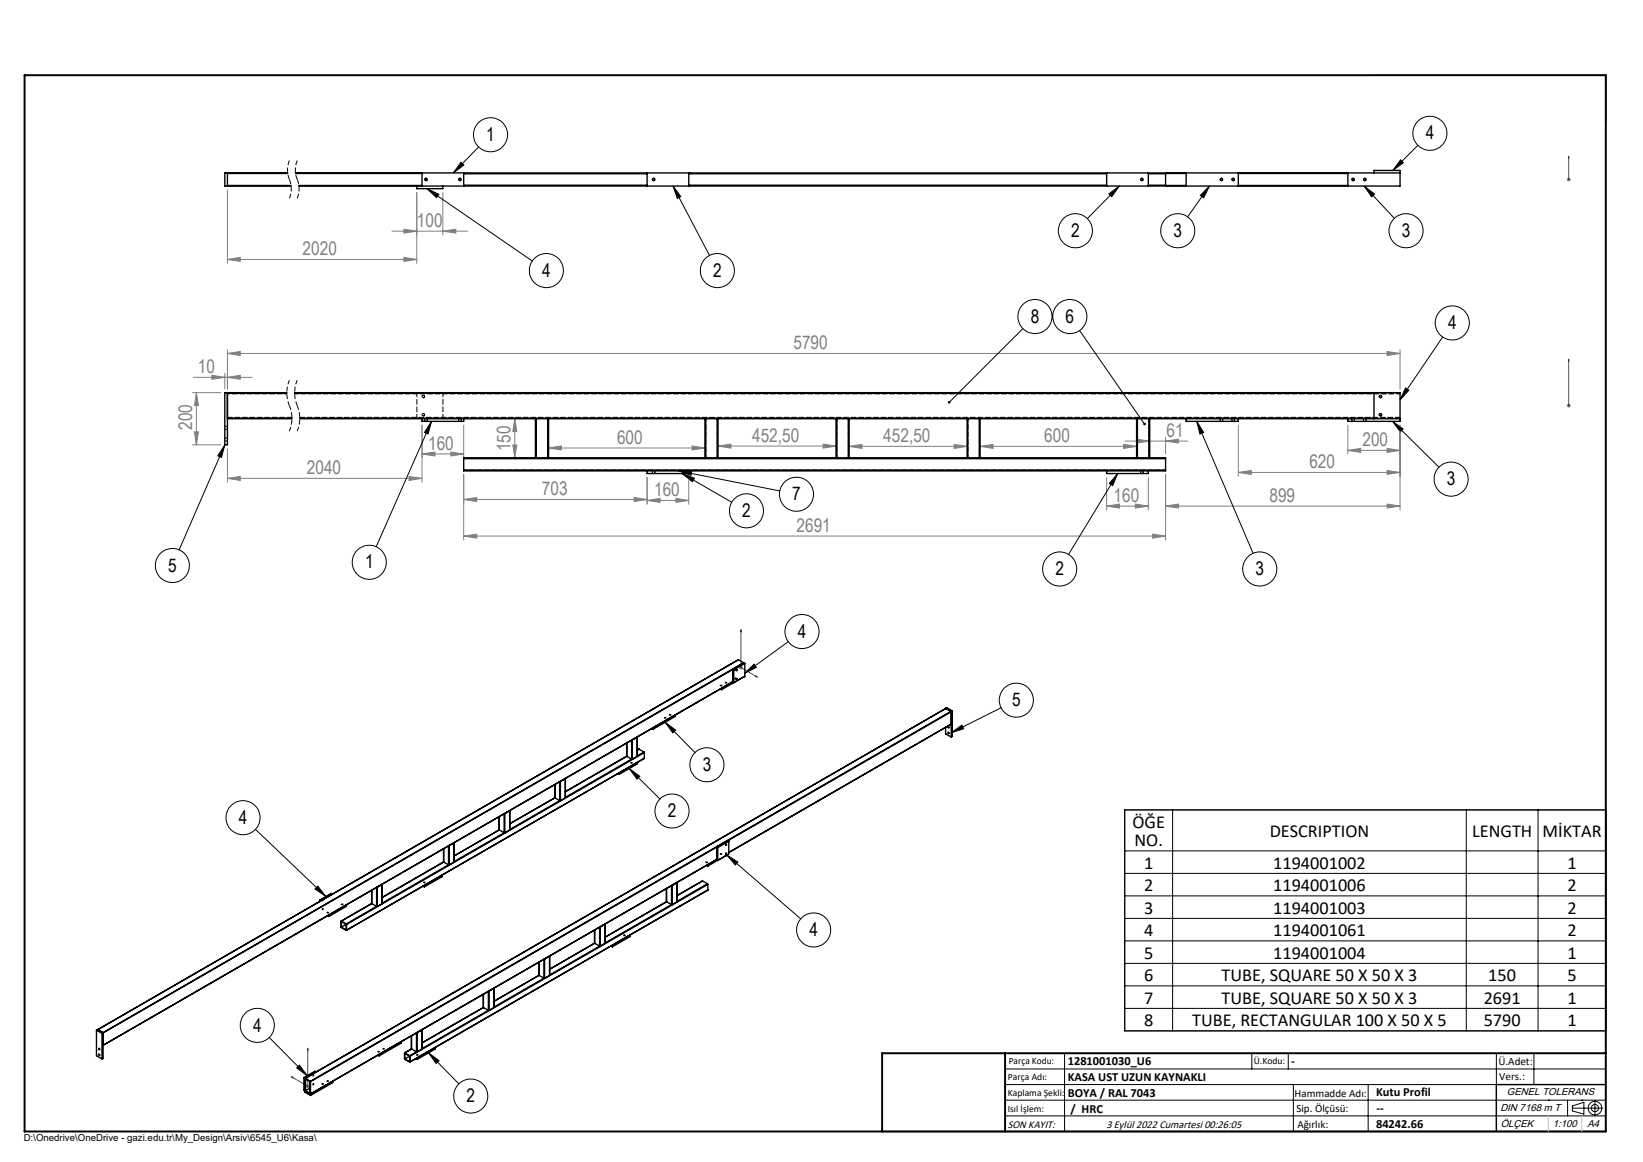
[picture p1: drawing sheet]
<svg xmlns="http://www.w3.org/2000/svg" width="420mm" height="297mm" viewBox="0 0 420 297" stroke-linecap="round" stroke-linejoin="round" font-family="sans-serif">
<path d="M74 97.2a8.5 8.5 0 0 0 0 6.5M76 97.2a8.5 8.5 0 0 0 0 6.5M74 103.7a8.5 8.5 0 0 1 0 6.5M76 103.7a8.5 8.5 0 0 1 0 6.5" fill="none" stroke="#000" stroke-width=".26" stroke-dasharray="1.3 .6" stroke-dashoffset=".2" stroke-linecap="butt"/>
<path d="M74 41l-.5 2.4 .5 2.5M74 45.9l.5 2.4-.5 2.4M76 41l-.5 2.4 .5 2.5M76 45.9l.5 2.4-.5 2.4" fill="none" stroke="#000" stroke-width=".26" stroke-dasharray="1.3 .6" stroke-dashoffset=".1" stroke-linecap="butt"/>
<g fill="none" stroke="#000" stroke-width=".26">
<path d="M350.2 19.2h60.3v12.6M122.3 37.6l-6.4 6.6M362.4 37.1l-6.3 6.5M108.5 46a.34 .34 0 0 1 .4-.5 .34 .34 0 0 1 .3 .4 .34 .34 0 0 1-.4 .3M109.1 48.2l3.1 1.5-.6 .8zM109.1 48.2l27 18.5M117.2 46a.34 .34 0 0 1 .3-.5 .34 .34 0 0 1 .4 .4 .34 .34 0 0 1-.4 .3M117.8 41.5l.8 .7-2.7 2zM166.8 46a.34 .34 0 0 1 .3-.5 .34 .34 0 0 1 .3 .4 .34 .34 0 0 1-.4 .3M172 47.6l2 2.6-.9 .5zM172 47.6l9.4 17.7M283.5 49.6l2.6-2-1.9 2.7z"/>
<path d="M286.1 47.6l-8.1 8.3M291.6 46a.34 .34 0 0 1 .3-.5 .34 .34 0 0 1 .3 .5 .34 .34 0 0 1-.4 .2M309.2 47.6l-5.6 7.8M309.2 47.6l-1.5 2.9-.9-.6zM311.9 46a.34 .34 0 0 1 .3-.5 .34 .34 0 0 1 .4 .4 .34 .34 0 0 1-.5 .3M314.9 46a.34 .34 0 0 1 .3-.5 .34 .34 0 0 1 .4 .4 .34 .34 0 0 1-.5 .3M345.5 46a.34 .34 0 0 1 .3-.5 .34 .34 0 0 1 .4 .4 .34 .34 0 0 1-.4 .3M348.5 46a.34 .34 0 0 1 .3-.5 .34 .34 0 0 1 .4 .4 .34 .34 0 0 1-.4 .3M348.7 47.6l2.7 2-.8 .7zM348.7 47.6l7.7 8.2M358 40.8l.7 .8-2.6 2zM261.5 84l-18.9 18.8"/>
<path d="M276 84.5l16.6 23.9M359.3 99.2l.9 .6-2.3 2.4zM368.8 86.1l-10.9 16.1M57.5 113.7l-.9 3.2-.9-.4zM57.5 113.7l-11.7 26.8M107.9 106.1a.34 .34 0 0 1 .3-.4 .34 .34 0 0 1 .3 .4 .34 .34 0 0 1-.4 .3M107.9 101.5a.33 .33 0 0 1 .2-.5 .33 .33 0 0 1 .4 .3 .33 .33 0 0 1-.4 .4M108.5 107v.7M109.2 107v.7M110.3 107.7l-14.1 32M110.3 107.7l-.9 3.2-.9-.4zM117.2 107v.7"/>
<path d="M117.9 107v.7M305.9 107.7l1.8 2.8-1 .4zM305.9 107.7l14.4 33.7M311.9 107v.7M312.6 107v.7M314.9 107v.7M315.6 107v.7M345.5 107v.7M346.2 107v.7M348.5 107v.7M349.2 107v.7M352.6 106.1a.34 .34 0 0 1 .3-.4 .34 .34 0 0 1 .3 .4 .34 .34 0 0 1-.4 .3"/>
<path d="M352.6 101.5a.33 .33 0 0 1 .2-.5 .33 .33 0 0 1 .4 .4 .33 .33 0 0 1-.4 .3M356 107.7l11.8 11.7M356 107.7l2.7 1.9-.7 .8zM166.8 120.4v.6M167.4 120.4v.6M173.5 120.4l3.3 .1-.2 1zM173.5 120.4l25.8 5.1M174.4 121l3.1 1.2-.5 .9zM174.4 121l12.6 7.4M285.7 121l-12.5 20.7M285.7 121l-1.3 3.1-.8-.5zM291.5 120.4v.6"/>
<path d="M292.2 120.4v.6M184.2 175.2h.3l-.2 .1zM190.4 172.1l2.4-2.3 .6 .8zM201.5 164l-11.1 8.1M160.9 196.5l2.6 1.9-.7 .7zM160.9 196.5l7.8 7.7M169.9 183.4l.4 .1-.3 .1zM170 184.6l2.7 2-.7 .7zM170 184.6l7.7 7.8M243.2 187.3l2.7-2 .4 1zM255.9 180.9l-12.7 6.4M65.3 212l18 17.1"/>
<path d="M184.1 218.3l.3-.1 .1 .1zM185.8 218.5l2.8 1.8-.6 .8zM185.8 218.5l18.9 16.3M287.5 207h123v56.5h-123zM287.5 217.5h123M299.8 207v56.5M374.8 207v56.5M393.2 207v56.5M81.2 226.5l2.1 2.6-2.8-1.9zM82.5 229.9l.2 .1-.3 .3zM287.5 223.2h123M287.5 229h123"/>
<path d="M287.5 234.7h123M287.5 240.5h123M287.5 246.2h123M287.5 252h123M287.5 257.7h123M68.8 265.2l9.7 9.8M76.6 272.2l1.9 2.8-2.7-2.1zM80.1 277l.1 .2-.2 .1zM106.6 269.5l.3 .2h-.3zM109.5 269.1l7.8 7.9M109.5 269.1l2.7 2-.7 .7zM256.9 273.2h153.6"/>
<path d="M256.9 277.2h153.6M272.1 269.2v20M320 269.2v4M329.3 269.2v4M330.6 277.2v12M349.7 277.2v12M382.5 269.2v20M392.1 269.2v8M256.9 281.2h153.6M256.9 285.2h153.6M395.8 281.2h.1M400.7 281.2v4"/>
<path d="M402 283.2h7.7M402 282.7l2.9-1v3.1l-2.9-.9zM404.4 281.2h.1M407.7 281.3v3.8"/>
<circle cx="125.4" cy="34.4" r="4.4"/>
<circle cx="365.5" cy="34.1" r="4.4"/>
<circle cx="274.9" cy="59" r="4.4"/>
<circle cx="301.1" cy="59" r="4.4"/>
<circle cx="359.4" cy="59" r="4.4"/>
<circle cx="139.7" cy="69.2" r="4.4"/>
<circle cx="183.4" cy="69.2" r="4.4"/>
<circle cx="264.6" cy="80.9" r="4.4"/>
<circle cx="273.5" cy="80.9" r="4.4"/>
<circle cx="371.2" cy="82.5" r="4.4"/>
<circle cx="190.8" cy="130.6" r="4.3"/>
<circle cx="203.6" cy="126.3" r="4.3"/>
<circle cx="371" cy="122.5" r="4.4"/>
<circle cx="44.1" cy="144.5" r="4.4"/>
<circle cx="94.4" cy="143.7" r="4.3"/>
<circle cx="270.9" cy="145.4" r="4.4"/>
<circle cx="322" cy="145.4" r="4.4"/>
<circle cx="185.6" cy="174.5" r=".18"/>
<circle cx="188" cy="173.4" r=".17"/>
<circle cx="188" cy="171.1" r=".19"/>
<circle cx="205" cy="161.4" r="4.4"/>
<circle cx="259.8" cy="179" r="4.3"/>
<circle cx="161.4" cy="195" r=".16"/>
<circle cx="171.3" cy="182.8" r=".18"/>
<circle cx="180.7" cy="195.5" r="4.4"/>
<circle cx="62.1" cy="209" r="4.4"/>
<circle cx="171.8" cy="207.3" r="4.3"/>
<circle cx="185.6" cy="218.2" r=".16"/>
<circle cx="185.6" cy="215.9" r=".16"/>
<circle cx="82.5" cy="232.3" r=".16"/>
<circle cx="83.8" cy="233.3" r=".17"/>
<circle cx="87.5" cy="231.2" r=".18"/>
<circle cx="108.5" cy="225.6" r=".17"/>
<circle cx="159.6" cy="239" r=".18"/>
<circle cx="180.6" cy="220.4" r=".18"/>
<circle cx="208" cy="237.7" r="4.4"/>
<circle cx="65.8" cy="262.1" r="4.3"/>
<circle cx="80.1" cy="274.9" r=".15"/>
<circle cx="82.5" cy="277" r=".18"/>
<circle cx="83.8" cy="276.3" r=".18"/>
<circle cx="96.8" cy="268.8" r=".17"/>
<circle cx="98" cy="268" r=".18"/>
<circle cx="120.4" cy="280.1" r="4.3"/>
<circle cx="407.7" cy="283.2" r=".93"/>
<circle cx="407.7" cy="283.2" r="1.74"/>
</g>
<g fill="none" stroke="#00f" stroke-width=".26">
<path d="M401 39.9v.6v-.6M401 39.9v6M401 45.9h.1M401 45.8v.2zM401 91.8v.6v-.6M401 91.8v11.9M401 103.5v.4zM401 103.7h.1M189.4 160.9l.1 .6-.2-.1zM189.4 160.9v9.7l4.2 2.5M193.2 172.7l.4 .4-.4-.1zM74.5 275.2l.4 .1v.3z"/>
<path d="M78.7 267.9l.1 .6-.2-.2zM78.7 267.9v9.7l-4.2-2.4"/>
</g>
<g fill="none" stroke="#808080" stroke-width=".26">
<path d="M58.1 48.5v18.8M100.2 59.1h19.4M103.3 58.6l3.2 .5-3.2 .5zM106.5 49.2v18.1M113.2 59.1l3.3-.5v1zM113.2 49.2v10.9M400.5 45.9h1M400.6 45.5l.8 .7M401 45.4v1M401.4 45.5l-.8 .7M58.1 66.3l3.3-.5v1zM58.1 66.3h48.4"/>
<path d="M103.3 65.8l3.2 .5-3.2 .5zM49.5 96.4h15M54.2 95.9l3.3 .5-3.3 .5zM57.5 95.4v4M58.1 96.4l3.3-.5v1zM58.1 90.3l3.3-.5v1.1zM58.1 89.4v10.1M58.1 90.3h299.8M354.6 89.8l3.3 .5-3.3 .6zM357.9 89.4v10.1M49.2 100.4h7.3M49.2 113.7h7.3"/>
<path d="M49.7 110.4h1l-.5 3.3zM50.2 100.4l.5 3.2h-1zM50.2 100.4v13.3M58.1 114.7v8.6M107.9 108.7v14.6M107.9 116l3.3-.5v1.1zM107.9 116h10.6M115.3 115.5l3.2 .5-3.2 .6zM118.5 108.7v8.3M130.6 117h8.4M131.1 113.7h1l-.5 3.3zM131.6 107l.5 3.3h-1z"/>
<path d="M131.6 107v10M140.2 114.5l3.3-.5v1zM140.2 114.5h40M176.9 114l3.3 .5-3.3 .5zM183.6 114l3.3-.5v1zM183.6 114h30.1M210.4 113.5l3.3 .5-3.3 .5zM217.1 114.1l3.2-.5v1zM217.1 114.1h30.1M243.9 113.6l3.3 .5-3.3 .5zM250.5 114.1l3.4-.5v1zM250.5 114.1h40"/>
<path d="M287.2 113.6l3.3 .5-3.3 .5zM287.5 112.7h16.2M290.6 112.3l3.3 .4-3.3 .5zM298 112.7l3.2-.4v.9zM298 111.8v4.2M316.5 108.7v13M344.6 115.1l3.2-.5v1zM344.6 108.7v7.4M344.6 115.1h13.3M354.6 114.6l3.3 .5-3.3 .5zM357.9 108.7v21.6M400.5 103.7h1"/>
<path d="M400.6 103.3l.8 .7M401 103.2v1M401.4 103.3l-.8 .7M58.1 122.3l3.3-.5v1zM58.1 122.3h49.8M104.6 121.8l3.3 .5-3.3 .5zM118.5 127.7l3.3-.5v1zM118.5 127.7h46.9M118.5 137l3.3-.5v1zM118.5 121.2v16.8M118.5 137h179.5M162.1 127.2l3.3 .5-3.3 .5z"/>
<path d="M165.4 122v6.9M165.4 127.9l3.3-.5v1zM165.4 127.9h10.7M172.8 127.4l3.3 .5-3.3 .5zM176.1 122v6.9M282.9 129.4l3.3-.6v1.1zM282.9 122v8.3M282.9 129.4h10.6M290.2 128.8l3.3 .6-3.3 .5zM293.5 122v8.3M294.6 136.5l3.4 .5-3.4 .5zM298 129.4l3.2-.6v1.1z"/>
<path d="M298 129.4h59.9M298 121.2v16.8M316.5 120.8l3.4-.5v.9zM316.5 120.8h41.4M354.6 128.8l3.3 .6-3.3 .5zM354.6 120.3l3.3 .5-3.3 .4zM188.9 170.6h1M189.1 170.3l.7 .7M189.4 170.1v1.1M189.8 170.3l-.7 .7M78.2 277.6h1M78.3 277.3l.7 .7"/>
<path d="M78.7 277.1v1M79 277.3l-.7 .7"/>
</g>
<path d="M410.5 277.2h-28v12M225.5 289.2h185" fill="none" stroke="#000" stroke-width=".35"/>
<path d="M6.3 19.2h404.2v270h-404.2zM256.9 269.2v20M410.5 269.2h-185v20" fill="none" stroke="#000" stroke-width=".5"/>
<path d="M392.1 281.2h.1M395.8 285.2v4M404.4 285.2v4" fill="none" stroke="#c0c0c0" stroke-width=".26"/>
<g fill="#00f">
<path d="M401 103.5v.4zM401 91.8v.6z"/>
<path d="M193.2 172.7l.4 .4-.4-.1zM189.4 160.9l.1 .6-.2-.1zM401 39.9v.6zM401 45.8v.2zM74.5 275.2l.4 .4v-.3zM78.7 267.9l-.1 .4 .2 .2z"/>
</g>
<g fill="#808080">
<path d="M115.3 115.5l3.2 .5-3.2 .6zM107.9 116l3.3-.5v1.1zM290.2 128.8l3.3 .6-3.3 .5zM282.9 129.4l3.3-.6v1.1zM354.6 128.8l3.3 .6-3.3 .5zM298 129.4l3.2-.6v1.1zM287.2 113.6l3.3 .5-3.3 .5zM250.5 114.1l3.4-.5v1zM243.9 113.6l3.3 .5-3.3 .5zM217.1 114.1l3.2-.5v1zM210.4 113.5l3.3 .5-3.3 .5zM183.6 114l3.3-.5v1zM176.9 114l3.3 .5-3.3 .5zM140.2 114.5l3.3-.5v1zM172.8 127.4l3.3 .5-3.3 .5zM165.4 127.9l3.3-.5v1zM354.6 114.6l3.3 .5-3.3 .5zM344.6 115.1l3.2-.5v1zM354.6 120.3l3.3 .5-3.3 .4zM316.5 120.8l3.4-.5v.9zM103.3 65.8l3.2 .5-3.2 .5zM58.1 66.3l3.3-.5v1z"/>
<path d="M290.6 112.3l3.3 .4-3.3 .5zM298 112.7l3.2-.4v.9zM118.5 127.7l3.3-.5v1zM162.1 127.2l3.3 .5-3.3 .5zM54.2 95.9l3.3 .5-3.3 .5zM58.1 96.4l3.3-.5v1zM58.1 122.3l3.3-.5v1zM104.6 121.8l3.3 .5-3.3 .5zM103.3 58.6l3.2 .5-3.2 .5zM113.2 59.1l3.3-.5v1z"/>
<path d="M58.1 90.3l3.3-.5v1.1zM354.6 89.8l3.3 .5-3.3 .6z"/>
<path d="M118.5 137l3.3-.5v1zM294.6 136.5l3.4 .5-3.4 .5z"/>
<path d="M131.1 113.7h1l-.5 3.3zM131.6 107l.5 3.3h-1z"/>
<path d="M50.2 100.4l.5 3.2h-1zM49.7 110.4h1l-.5 3.3z"/>
</g>
<path d="M57.5 113.7l-.9 3.2-.9-.4zM110.3 107.7l-.9 3.2-.9-.4zM174.4 121l3.1 1.2-.5 .9zM173.5 120.4l3.3 .1-.2 1zM242.4 102.5v.5l.2-.2-.2 .2a.33 .33 0 0 0 .5 .1 .33 .33 0 0 0 0-.5 .33 .33 0 0 0-.5-.1zM292.3 108.2l.1 .5h.4l-.2-.3 .2 .2v-.5zM285.7 121l-1.3 3.1-.8-.5zM305.9 107.7l1.8 2.8-1 .4zM359.3 99.2l.9 .6-2.3 2.4zM356 107.7l2.7 1.9-.7 .8zM81.2 226.5l2.1 2.6-2.8-1.9zM190.4 172.1l2.4-2.3 .6 .8zM170 184.6l2.7 2-.7 .7zM160.9 196.5l2.6 1.9-.7 .7zM283.5 49.6l2.6-2-1.9 2.7zM309.2 47.6l-1.5 2.9-.9-.6zM348.7 47.6l2.7 2-.8 .7zM358 40.8l.7 .8-2.6 2zM109.1 48.2l3.1 1.5-.6 .8zM172 47.6l2 2.6-.9 .5zM117.8 41.5l.8 .7-2.7 2zM185.8 218.5l2.8 1.8-.6 .8zM243.2 187.3l2.7-2 .4 1zM75.8 272.9l.8-.7 1.9 2.8zM109.5 269.1l2.7 2-.7 .7z" fill="#000"/>
<g fill="none" stroke="#000" stroke-width=".35">
<path d="M58.1 44.2v3.4M58.1 47.4h16.3M58.1 44.3h15.5M73.5 44.2h-16v3.4h16.9M75.5 44.2h282.4M75.5 44.3h32.4M76.4 47.4h31.5M106.5 47.6v.6h6.7v-.6M107.9 44.2v3.4M118.5 47.3v.3M118.5 44.2v.2M118.5 44.4v2.9"/>
<path d="M118.5 47.3h46.9M118.5 44.4h46.9M165.4 44.2v3.4M176.1 44.2v3.4M176.1 47.3h106.8M176.1 44.4h106.8M282.9 44.2v3.4M293.5 44.2v3.4M293.5 47.3h4.5M293.5 44.4h4.5M298 47.3v.3M298 44.2v.2"/>
<path d="M298 44.4v2.9M298 47.4h5.2M298 44.3h5.2M303.2 44.2v3.4M316.5 44.2v3.4M316.5 47.4h28.1M316.5 44.3h28.1M344.6 44.2v3.4M351.2 44.2v-.6h6.7v4h-281.5M58.1 107h16.5M58.1 100.4v13.3h-.6v-13.3h15.8M58.1 106.9h16.5"/>
<path d="M58.1 100.5h15.2M75.3 100.4h282.6v7.3h-13.3v-.7M75.3 100.5h275.9M76.6 107h60.3M76.6 106.9h274.6M107.9 107v.7h10.6v-.7M118.5 117.2v3M118.5 117.2h179.5M136.9 117h-18.4v.2M136.9 117h.2M136.9 107h.2M136.9 107v10"/>
<path d="M137.1 107h2.9M137.1 117h2.9M137.1 107v10M140 107h.2M140 117h.2M140 107v10M140.2 107h40M140.2 117h40M140.2 107v10M180.2 117h.2M180.2 107v10M180.2 107h.2"/>
<path d="M180.4 107h2.9M180.4 117h2.9M180.4 107v10M183.3 107h.3M183.3 117h.3M183.3 107v10M183.6 107h30.1M183.6 117h30.1M183.6 107v10M213.7 107h.2M213.7 117h.2M213.7 107v10"/>
<path d="M213.9 107h3M213.9 117h3M213.9 107v10M216.9 107h30.3M216.9 117h.2M216.9 107v10M217.1 117h30.1M217.1 107v10M247.2 117h.2M247.2 107h.2M247.2 107v10M247.4 107h2.9"/>
<path d="M247.4 117h2.9M247.4 107v10M250.3 117h.2M250.3 107h.2M250.3 107v10M250.5 107h40M250.5 117h40M250.5 107v10M290.5 107h.3M290.5 117h.3M290.5 107v10M290.8 107h2.9"/>
<path d="M290.8 117h2.9M290.8 107v10M293.7 107h64.2M293.7 117h.2M293.7 107v10M293.9 117h4.1v.2M293.9 107v10M298 117.2v3M303.2 107v.7h13.3v-.7M351.2 100.4v6.6M118.5 120.2v.2h179.5v-.2M118.5 120.2h179.5"/>
<path d="M165.4 120.4v.6h10.7v-.6M282.9 120.4v.6h10.6v-.6M184.1 176.1l.4 .2M184.4 175.9l.1 .1M184.5 176v.3M187.3 174.3l-160.9 92.9M187.3 174.3l-2.8 1.7M187.3 171.1l.3 .1M187.3 174.3l.3 .2M187.3 171.1v3.2M187.3 171.1l-160.9 92.9M187.6 171.2v3.3"/>
<path d="M188.7 168.6h.1M188.8 168.6l-163.8 94.6 1.3 .7M188.8 168.6l1.3 .8M190.1 169.4h.1M190.1 169.4l-163.8 94.5M190.1 173h.1M190.1 173l-5.6 3.3M190.1 169.4l.3 .2M190.1 169.4l-2.8 1.7M190.4 169.6v3.3l-2.8 1.6M190.4 169.6l-2.8 1.6M143.1 199.8v4.8"/>
<path d="M143.3 199.7l-.1 .1M143.3 199.7v4.9M144.5 199v4.9M144.5 199l-1.2 .7M158 197.7l.3 .2M158.3 197.6v.3M160.2 193.3l-15.7 9M160.2 189.9v3.4M160.2 193.3l1.3 .7M160.2 193.3l-15.7 9.1M161.5 194h.1M161.5 194l-17 9.8"/>
<path d="M161.5 189.2v4.8M161.6 189.1l-.1 .1M161.6 189.1v4.9M162.8 194.9v.4l-4.5 2.6M162.9 188.4l-1.3 .7M162.9 193.3l-1.3 .7M162.9 188.3v.1M162.9 193.2v.1M162.9 188.4v4.9M163.4 191.5l-.5 .2M163.4 191.5l1.2 .7M163.4 191.5l-.5 .3"/>
<path d="M164.6 192.2l.1 .2M164.6 192.2l-1.7 1M164.7 193.8l-76.2 44M164.7 193.8h.1M164.7 192.4l-76.1 43.9M164.7 193.8l-76.1 43.9M164.7 192.4v1.4M166.6 186.2l.3 .2M166.9 186.1h.1M166.9 186.1v.3M172.5 182.8h.1M172.6 182.8v.3l-5.7 3.3"/>
<path d="M172.6 182.8l-5.7 3.3M241.7 181l1.5 .9M241.7 181l.3-.1 1.5 .8M241.7 185.9v1.7l1.5 .8M241.7 181v.1M241.8 181.1h.1M241.8 181.1l1.4 .8-163.9 94.5M241.8 181.1l-163.8 94.5M243.1 185.1l-56.8 32.8M243.2 181.9v6.5M243.5 181.7l-.3 .2M243.5 181.7v6.5l-.3 .2"/>
<path d="M113.4 217v3.3M113.4 216.9v3.4M114.7 216.2v4.8M114.8 216.1l-.1 .1M114.8 216.1v4.9M116.1 215.4l-1.3 .7M116.1 215.4v4.9M116.1 215.4h.1M127.6 212.1h.1M127.6 212.1l-11.5 6.7M127.6 208.7v3.4M127.6 212.1l1.3 .8"/>
<path d="M128.9 212.9h.1M128.9 212.9l-12.8 7.3M128.9 208v4.9M128.9 208h.1M129 208v4.9M130.3 207.2l-1.3 .8M130.3 212.1l-1.3 .8M130.3 207.2h.1M130.3 212.1h.1M130.3 207.2v4.9M141.8 200.6l.1 3.3M141.8 203.9l-11.5 6.6"/>
<path d="M141.9 203.9l-11.6 6.7M141.9 203.9l1.2 .7M141.9 200.5v3.4M143.1 204.6h.2M143.1 204.6l-12.8 7.4M144.5 203.9l-1.2 .7M183.2 219.7l-103.8 59.9M183.2 219.7l-2.3 1.3M183.2 219.7l.3 .2M183.2 216.5l-103.8 60M183.5 216.6v3.3M183.5 216.6l-.3-.1v3.2"/>
<path d="M185.5 218.8h.1M185.5 218.8l-4.6 2.6M186 214.8l.3 .2M186.3 215l-2.8 1.6M186.3 215v3.3l-2.8 1.6M81.8 230l.3 .2M81.8 230v.4M83.7 234.1l.4 .1M84 233.9h.1M84.1 233.9v.3M84.9 228.5l-.3-.2-2.8 1.7M84.9 228.5v.1"/>
<path d="M87.2 235.4v1.6l1.4 .7M87.2 235.4l1.3 .7M88.5 236.1l.1 .2M88.5 236.3v1.4l-1.3-.7M88.5 236.3l-1.3-.8v1.5M88.5 236.3l-1.3 .7M88.5 231.3h.1M88.6 231.3v.3l-4.5 2.6M88.6 236.3v1.4M95 231l-7.8 4.4M95 227.5v3.5M95 231l1.3 .7"/>
<path d="M96.3 231.7h.1M96.3 231.7l-7.8 4.4M96.3 226.8v4.9M96.4 226.8h-.1M96.4 226.8l1.3-.8v5M96.4 226.8v4.9M97.7 231l-1.3 .7M97.7 230.9v.1M108.1 226.5l.4 .2M108.4 226.3l.1 .1M108.5 226.4v.3M113 223.7v.1"/>
<path d="M113 223.8v.3l-4.5 2.6M113 223.8l-4.5 2.6M113.4 220.3h.1M113.4 220.3l-15.7 9M113.4 220.3l1.3 .7M113.4 220.3l-15.7 9.1M114.7 221h.1M114.7 221l-17 9.8M116.1 220.3l-1.3 .7M152 237.7v3.3M152 237.7v3.4M153.3 237v4.8"/>
<path d="M153.3 236.9h.1M153.4 236.9l1.3-.8v5M153.4 236.9v4.9M154.7 239.5l15.7-9zM161 239v.1M161 239.1l-4.5 2.6M161 239.1v.3l-4.5 2.6M170.4 227.1v3.4M170.4 230.5l1.3 .7M171.7 231.2h.1M171.7 231.2l-17 9.8M171.7 226.4v4.8"/>
<path d="M171.8 226.3h-.1M171.8 226.3v4.9M173.1 225.6v4.9M173.1 225.6l-1.3 .7M173.1 230.5l-1.3 .7M179.5 225.2h.1M179.6 225.2l-6.5 3.7M179.6 225.2l1.2 .7M180.6 221.2l.3 .2M180.8 225.9l.1 .2M180.8 225.9l-7.7 4.5M180.9 221h.1"/>
<path d="M180.9 227.5l-76.1 44M180.9 221v.4M180.9 226.1v1.4M180.9 226.1l-76.1 43.9M180.9 227.5l-76.1 43.9M123.5 254.1l.1 3.4M123.6 257.5l-15.7 9M123.6 257.5l1.2 .7M123.6 257.5l-15.7 9.1M123.6 254.1v3.4M124.8 258.2h.2M124.8 258.2l-16.9 9.8"/>
<path d="M124.8 253.4v4.8M125 253.3l1.3-.7v4.9M125 253.3l-.1 .1M125 253.3v4.9M126.3 257.5l-1.3 .7M126.3 257.5h.1M137.8 245.9v3.4M137.8 249.3l-11.5 6.6M137.8 249.3l1.3 .7M139.1 250h.1M139.1 250l-12.8 7.4M139.1 245.2v4.8"/>
<path d="M139.2 245.1h-.1M139.2 245.1v4.9M140.5 244.4l-1.3 .7M140.5 244.4v4.9M140.5 249.3l-1.3 .7M140.5 244.3v.1M152 241v.1M152 241.1l-11.5 6.6M152 241.1l1.3 .7M152 241.1l-11.5 6.7M153.3 241.8h.1M153.3 241.8l-12.8 7.4"/>
<path d="M154.7 241.1l-1.3 .7M154.7 241v.1M156.2 241.8l.3 .2M156.5 241.6v.1M156.5 241.7v.3M24.7 263.3l.2-.2 1.5 .8M24.7 263.3l1.4 .8M24.7 263.3v6.5l1.4 .8M26.1 264.1v6.5M26.4 263.9v6.6l-.3 .1M26.4 263.9l-.3 .2M77.7 275.4v3.3l.3 .1"/>
<path d="M77.7 275.4l.3 .2M78 278.8l1.4 .8M78 275.6v3.6l1.4 .8M78 278.8l1.4 .9M78 278.8h.1M78 275.6v.1M78 275.6l1.3 .8M78.1 275.8l1.1 .7v2.9l-1.1-.6zM79.2 278.1l-1.1 .7M79.3 276.4l.1 .1M79.4 276.5v3.1M79.4 279.7v.3"/>
<path d="M80.8 274l-2.8 1.6M80.8 274h.1M80.8 274l-.3-.2-2.8 1.6M85 276.4h.1M85.1 276.4v.3l-5.7 3.3M85.1 276.4l-5.7 3.3M96.6 269.7l.3 .2M96.9 269.5v.1M96.9 269.6v.3M102.6 266.3h.1M102.6 266.3v.3l-5.7 3.3M102.6 266.3l-5.7 3.3"/>
<path d="M103.5 269.1l-.1 1.6 1.3 .8M103.5 269.1l1.2 .7M104.7 269.8l.1 .2M104.7 269.9v1.5l-1.2-.8M104.7 269.9l-1.2-.7v1.4M104.7 269.9l-1.2 .7M104.8 271.4l-.1 .1M104.8 270v1.4M105.2 268.1h.1M105.2 268.1l-1.8 1M105.2 264.7v3.4M105.2 268.1l1.3 .7"/>
<path d="M106.4 270.6l.3 .2M106.5 268.8h.1M106.5 268.8l-1.8 1M106.5 264v4.8M106.5 263.9h.1M106.6 263.9v4.9M106.6 270.4l.1 .4M107.9 263.2v4.9M107.9 263.2l-1.3 .7M107.9 268.1l-1.3 .7M111.2 267.8v.3l-4.5 2.7"/>
<circle cx="108.9" cy="45.9" r=".27"/>
<circle cx="117.6" cy="45.9" r=".27"/>
<circle cx="167.1" cy="45.9" r=".27"/>
<circle cx="291.9" cy="45.9" r=".29"/>
<circle cx="312.2" cy="45.9" r=".3"/>
<circle cx="315.2" cy="45.9" r=".3"/>
<circle cx="345.9" cy="45.9" r=".27"/>
<circle cx="348.9" cy="45.9" r=".27"/>
<circle cx="352.9" cy="101.4" r=".3"/>
<circle cx="352.9" cy="106" r=".29"/>
<circle cx="188.3" cy="171.3" r=".14"/>
<circle cx="188.3" cy="173.6" r=".14"/>
<circle cx="242.5" cy="185.8" r=".19"/>
<circle cx="242.5" cy="187.3" r=".18"/>
<circle cx="185.6" cy="218.2" r=".13"/>
<circle cx="185.6" cy="215.9" r=".13"/>
<circle cx="25.4" cy="268.2" r=".18"/>
<circle cx="25.4" cy="269.6" r=".18"/>
</g>
<g fill="none" stroke="#000" stroke-width=".26" stroke-dasharray="1.3 .6" stroke-dashoffset=".3">
<path d="M57.5 109.7h.6M57.5 112.7h.6M58.1 109h-.6M58.1 112h-.6M75.3 100.5h282.6M75.3 100.7h282.6M108.6 107v.7M109.2 107.7v-.7M117.3 107v.7M117.8 107.7v-.7M311.9 107v.7M312.5 107.7v-.7"/>
<path d="M314.9 107v.7M315.5 107.7v-.7M345.6 107v.7M346.2 107.7v-.7M348.6 107v.7M349.2 107.7v-.7M166.8 120.3v.7M167.4 121v-.7M291.6 120.3v.7M292.2 121v-.7"/>
</g>
<path d="M58.1 106.7h16.5M58.1 106.9h16.5M76.6 106.7h281.3M76.6 106.9h281.3" fill="none" stroke="#000" stroke-width=".26" stroke-dasharray="1.3 .6"/>
<path d="M118.6 117.2h179.4M118.6 120.1h179.4" fill="none" stroke="#000" stroke-width=".26" stroke-dasharray="1.3 .6" stroke-dashoffset=".5"/>
<path d="M137.1 117v-10M140 117v-10M180.4 117v-10M183.4 117v-10M213.9 117v-10M216.9 117v-10M247.4 117v-10M250.4 117v-10M290.8 117v-10M293.7 117v-10" fill="none" stroke="#000" stroke-width=".26" stroke-dasharray="1.3 .6" stroke-dashoffset=".4"/>
<path d="M106.6 100.3v6.7M113.2 107v-6.7M351.2 106.9h6.7M351.2 100.5h6.7" fill="none" stroke="#000" stroke-width=".26" stroke-dasharray="1.3 .6" stroke-dashoffset=".2"/>
<path d="M108.5 106.1a.28 .28 0 0 0-.3-.4 .28 .28 0 0 0-.2 .5 .28 .28 0 0 0 .5 0v-.1M108.5 101.4a.28 .28 0 0 0-.3-.3 .28 .28 0 0 0-.2 .4 .28 .28 0 0 0 .5 0v-.1" fill="none" stroke="#000" stroke-width=".26" stroke-dasharray="1.3 .6" stroke-dashoffset=".9"/>
<path d="M58.1 100.7h15.2M58.1 100.5h15.2" fill="none" stroke="#000" stroke-width=".26" stroke-dasharray="1.3 .6" stroke-dashoffset=".7"/>
<g font-size="4.8">
<text x="364.4" y="35.6">4</text>
<text x="124.3" y="36">1</text>
<text x="273.8" y="60.5">2</text>
<text x="300" y="60.5">3</text>
<text x="358.4" y="60.5">3</text>
<text x="138.6" y="70.7">4</text>
<text x="182.3" y="70.7">2</text>
<text x="263.5" y="82.5">8</text>
<text x="272.4" y="82.5">6</text>
<text x="370.2" y="84.1">4</text>
<text x="369.9" y="124">3</text>
<text x="202.5" y="127.9">7</text>
<text x="189.7" y="132.1">2</text>
<text x="43" y="146.1">5</text>
<text x="93.3" y="145.3">1</text>
<text x="269.8" y="147">2</text>
<text x="321" y="147">3</text>
<text x="203.9" y="163">4</text>
<text x="258.7" y="180.5">5</text>
<text x="179.6" y="197">3</text>
<text x="170.7" y="208.9">2</text>
<text x="61.1" y="210.6">4</text>
<text x="206.9" y="239.3">4</text>
<text x="64.7" y="263.6">4</text>
<text x="119.3" y="281.7">2</text>
</g>
<g font-size="4.8" fill="#808080">
<text x="106.6" y="58">100</text>
<text x="77.4" y="65.2">2020</text>
<text x="202.8" y="89.3">5790</text>
<text x="50.6" y="95.3">10</text>
<text x="49.1" y="109.9" transform="rotate(-90 49.1 109.9)">200</text>
<text x="157.7" y="113.4">600</text>
<text x="192.3" y="112.9">452,50</text>
<text x="225.8" y="113">452,50</text>
<text x="266.9" y="113">600</text>
<text x="298.2" y="111.6">61</text>
<text x="109.5" y="114.9">160</text>
<text x="130.5" y="115.4" transform="rotate(-90 130.5 115.4)">150</text>
<text x="334.7" y="119.7">620</text>
<text x="348.3" y="114">200</text>
<text x="78.5" y="121.2">2040</text>
<text x="138.5" y="126.6">703</text>
<text x="167.2" y="126.8">160</text>
<text x="284.7" y="128.3">160</text>
<text x="324.5" y="128.3">899</text>
<text x="203.6" y="135.9">2691</text>
</g>
<g font-size="4.7">
<text x="289.5" y="211.6">ÖĞE</text>
<text x="324.6" y="214">DESCRIPTION</text>
<text x="376.3" y="214">LENGTH</text>
<text x="394.3" y="214">MİKTAR</text>
<text x="290" y="216.3">NO.</text>
<text x="292.5" y="222.1">1</text>
<text x="292.5" y="227.8">2</text>
<text x="325.5" y="222.1">1194001002</text>
<text x="325.5" y="227.8">1194001006</text>
<text x="400.7" y="222.1">1</text>
<text x="400.7" y="227.8">2</text>
<text x="292.5" y="233.6">3</text>
<text x="325.5" y="233.6">1194001003</text>
<text x="400.7" y="233.6">2</text>
<text x="292.5" y="239.3">4</text>
<text x="325.5" y="239.3">1194001061</text>
<text x="400.7" y="239.3">2</text>
<text x="292.5" y="245.1">5</text>
<text x="325.5" y="245.1">1194001004</text>
<text x="400.7" y="245.1">1</text>
<text x="292.5" y="250.8">6</text>
<text x="312.3" y="250.8">TUBE, SQUARE 50 X 50 X 3</text>
<text x="380.5" y="250.8">150</text>
<text x="400.7" y="250.8">5</text>
<text x="292.5" y="256.6">7</text>
<text x="312.3" y="256.6">TUBE, SQUARE 50 X 50 X 3</text>
<text x="379.3" y="256.6">2691</text>
<text x="400.7" y="256.6">1</text>
<text x="292.5" y="262.3">8</text>
<text x="304.8" y="262.3">TUBE, RECTANGULAR 100 X 50 X 5</text>
<text x="379.3" y="262.3">5790</text>
<text x="400.7" y="262.3">1</text>
</g>
<g font-size="3.2">
<text x="272.9" y="272.3">1281001030_U6</text>
<text x="330" y="272.2">-</text>
<text x="272.9" y="280.3">BOYA / RAL 7043</text>
<text x="272.9" y="276.3">KASA UST UZUN KAYNAKLI</text>
<text x="351.8" y="280">Kutu Profil</text>
<text x="273.7" y="284.4">/ HRC</text>
<text x="351.9" y="284.3">--</text>
<text x="351.8" y="288.3">84242.66</text>
</g>
<g font-size="2.8">
<text x="383" y="272.2">Ü.Adet:</text>
<text x="330.9" y="280.3">Hammadde Adı:</text>
<text x="383.3" y="276">Vers.:</text>
<text x="331.4" y="284.3">Sip. Ölçüsü:</text>
<text x="257.6" y="288.3">SON KAYIT:</text>
<text x="282.8" y="288.3">3 Eylül 2022 Cumartesi 00:26:05</text>
<text x="331.6" y="288.3">Ağırlık:</text>
</g>
<g font-size="2.6">
<text x="385.2" y="279.9">GENEL TOLERANS</text>
<text x="383.5" y="284">DIN 7168 m T</text>
<text x="383.6" y="288.1">ÖLÇEK</text>
<text x="396.9" y="288.1">1:100</text>
<text x="405.8" y="288.1">A4</text>
</g>
<g font-size="2.5">
<text x="257.9" y="272">Parça Kodu:</text>
<text x="320.5" y="272">Ü.Kodu:</text>
<text x="257.6" y="280">Kaplama Şekli:</text>
<text x="257.6" y="276">Parça Adı:</text>
<text x="257.6" y="284.1">Isıl İşlem:</text>
<text x="6.1" y="291.6">D:\Onedrive\OneDrive - gazi.edu.tr\My_Design\Arsiv\6545_U6\Kasa\</text>
</g>
</svg>
